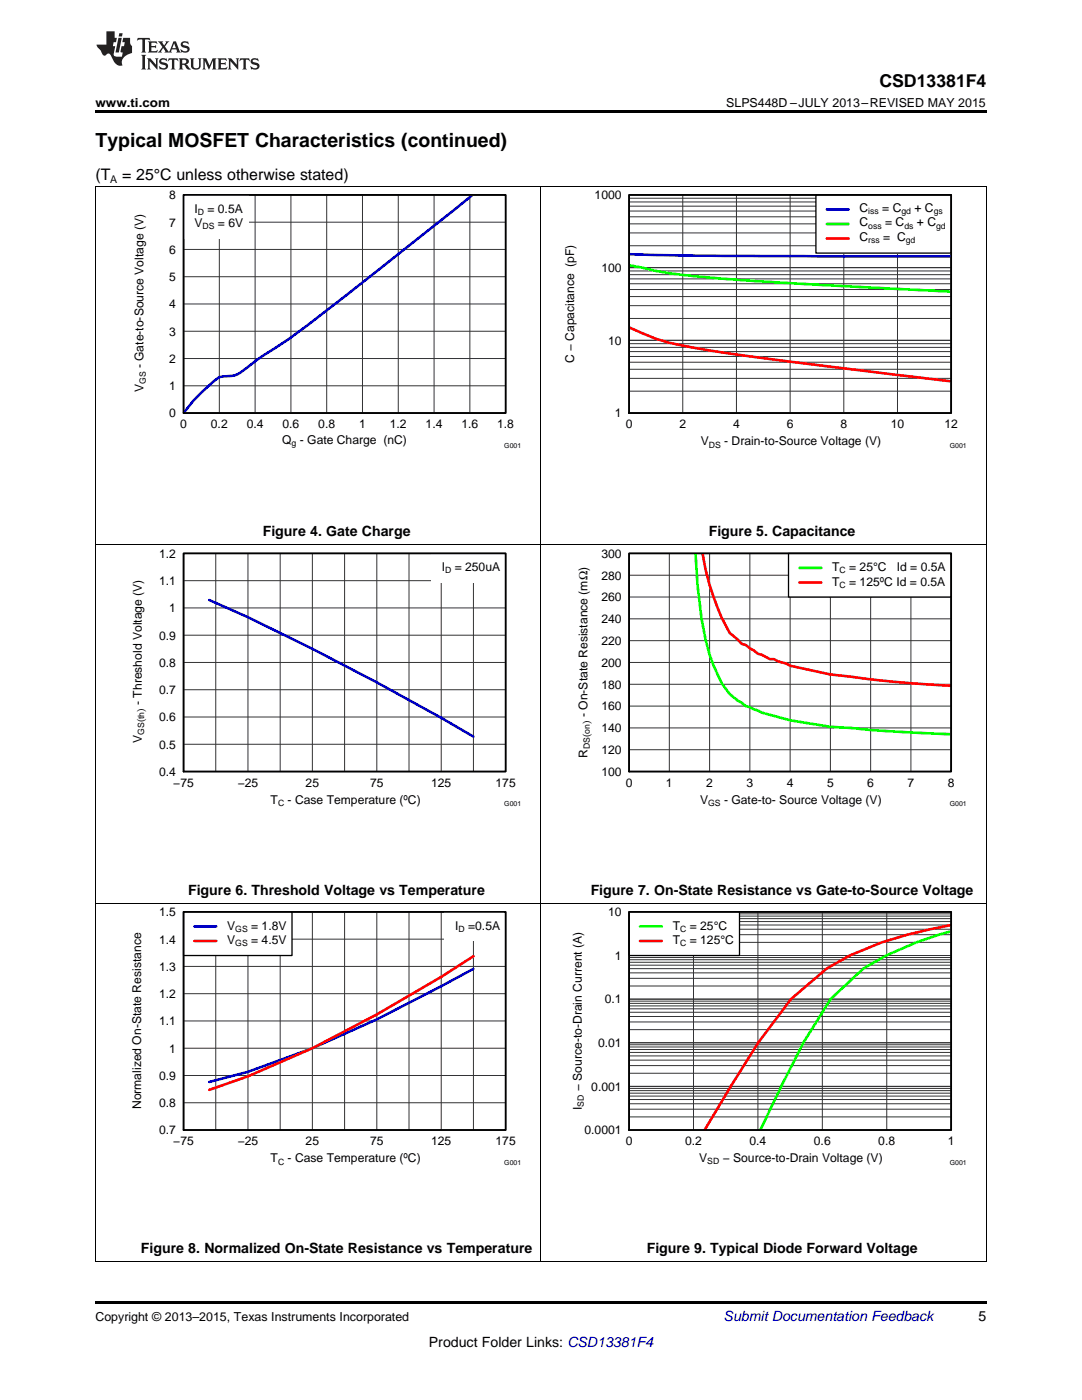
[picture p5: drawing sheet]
<svg xmlns="http://www.w3.org/2000/svg" width="216mm" height="279mm" viewBox="0 0 216 279" stroke-linecap="round" stroke-linejoin="round" font-family="sans-serif">
<path d="M19 259.7h177.8v.5h-177.8z" fill="#000"/>
<path d="M19.1 180.3v71.6M107.9 180.3v71.6M196.8 180.3v71.6M19 251.8h177.8" fill="none" stroke="#000" stroke-width=".2"/>
<path d="M36.6 182h64.3v43.5h-64.3z" fill="none" stroke="#000" stroke-width=".26"/>
<g fill="none" stroke="#333" stroke-width=".2">
<path d="M36.6 182h64.3v43.5h-64.3zM36.6 198.3h64.3M36.6 192.9h64.3M36.6 187.4h64.3M43.1 182v43.5M49.5 182v43.5M55.9 182v43.5M62.3 182v43.5M68.8 182v43.5M75.2 182v43.5M81.6 182v43.5M88 182v43.5"/>
<path d="M94.5 182v43.5M36.6 214.6h64.3M36.6 209.2h64.3M36.6 203.8h64.3M36.6 220.1h64.3"/>
</g>
<path d="M94.5 193.3l-19.3 10.1-12.9 5.8-12.8 4.7-7.7 2" fill="none" stroke="#00f" stroke-width=".52"/>
<path d="M94.5 190.8l-6.5 4.2-12.8 7.5-12.9 6.7-12.8 5.6-7.7 2.7" fill="none" stroke="#f00" stroke-width=".52"/>
<path d="M36.6 182h21.7v8.7h-21.7z" fill="#fff"/>
<path d="M36.6 182h21.7v8.7h-21.7z" fill="none" stroke="#000" stroke-width=".26"/>
<path d="M38.8 184.9h4.4" fill="none" stroke="#00f" stroke-width=".52"/>
<path d="M38.8 187.8h4.4" fill="none" stroke="#f00" stroke-width=".52"/>
<path d="M88.6 182h12.3v5.8h-12.3z" fill="#fff"/>
<path d="M36.6 182h64.3v43.5h-64.3z" fill="none" stroke="#000" stroke-width=".35"/>
<path d="M125.5 182h64.3v43.5h-64.3z" fill="none" stroke="#000" stroke-width=".26"/>
<g fill="none" stroke="#333" stroke-width=".2">
<path d="M125.5 182h64.3v43.5h-64.3zM125.5 199.8h64.3M125.5 199.4h64.3M125.5 196.8h64.3M125.5 195.2h64.3M125.5 194.2h64.3M125.5 193.3h64.3M125.5 192.6h64.3M125.5 192h64.3M125.5 191.5h64.3M125.5 191.1h64.3M125.5 190.7h64.3"/>
<path d="M125.5 188.1h64.3M125.5 186.5h64.3M125.5 185.4h64.3M125.5 184.6h64.3M125.5 183.9h64.3M125.5 183.3h64.3M125.5 182.8h64.3M125.5 182.4h64.3M138.4 182v43.5M151.2 182v43.5M164.1 182v43.5M176.9 182v43.5"/>
<path d="M125.5 219.4h64.3M125.5 218.7h64.3M125.5 218.2h64.3M125.5 217.7h64.3M125.5 217.2h64.3M125.5 216.8h64.3M125.5 214.2h64.3M125.5 212.7h64.3M125.5 211.6h64.3M125.5 210.7h64.3M125.5 210h64.3M125.5 209.5h64.3"/>
<path d="M125.5 208.9h64.3M125.5 208.5h64.3M125.5 208.1h64.3M125.5 205.5h64.3M125.5 204h64.3M125.5 202.9h64.3M125.5 202h64.3M125.5 201.3h64.3M125.5 200.7h64.3M125.5 200.2h64.3M125.5 222.9h64.3M125.5 221.4h64.3"/>
<path d="M125.5 220.3h64.3"/>
</g>
<path d="M189.8 185.8a63.3 63.3 0 0 0-17.5 7.5l-6.6 6.1-5.4 8.7-4.4 8.7-4.2 8.7" fill="none" stroke="#0f0" stroke-width=".52"/>
<path d="M189.8 184.6a81.4 81.4 0 0 0-20.3 6.1l-4.6 2.6-7.1 6.1-6.5 8.7-5.5 8.7-5.2 8.7" fill="none" stroke="#f00" stroke-width=".52"/>
<path d="M125.5 182h22.1v8.7h-22.1z" fill="#fff"/>
<path d="M36.6 110.4h64.3v43.6h-64.3zM125.5 182h22.1v8.7h-22.1z" fill="none" stroke="#000" stroke-width=".26"/>
<path d="M127.7 184.9h4.4" fill="none" stroke="#0f0" stroke-width=".52"/>
<path d="M127.7 187.8h4.4" fill="none" stroke="#f00" stroke-width=".52"/>
<path d="M125.5 182h64.3v43.5h-64.3z" fill="none" stroke="#000" stroke-width=".35"/>
<path d="M19.1 108.8v71.5M107.9 108.8v71.5M196.8 108.8v71.5M19 180.3h177.8" fill="none" stroke="#000" stroke-width=".2"/>
<g fill="none" stroke="#333" stroke-width=".2">
<path d="M36.6 110.4h64.3v43.6h-64.3zM36.6 115.9h64.3M43.1 110.4v43.6M49.5 110.4v43.6M55.9 110.4v43.6M62.3 110.4v43.6M68.8 110.4v43.6M75.2 110.4v43.6M81.6 110.4v43.6M88 110.4v43.6M94.5 110.4v43.6M36.6 137.7h64.3"/>
<path d="M36.6 132.2h64.3M36.6 126.8h64.3M36.6 121.3h64.3M36.6 148.5h64.3M36.6 143.1h64.3"/>
</g>
<path d="M41.8 119.7a521.6 521.6 0 0 1 52.7 27.3" fill="none" stroke="#00f" stroke-width=".52"/>
<path d="M86 110.4h14.9v5.8h-14.9z" fill="#fff"/>
<path d="M36.6 110.4h64.3v43.6h-64.3z" fill="none" stroke="#000" stroke-width=".35"/>
<path d="M125.5 110.4h64.3v43.6h-64.3z" fill="none" stroke="#000" stroke-width=".26"/>
<g fill="none" stroke="#333" stroke-width=".2">
<path d="M125.5 110.4h64.3v43.6h-64.3zM125.5 119.1h64.3M125.5 114.8h64.3M133.6 110.4v43.6M141.6 110.4v43.6M149.6 110.4v43.6M157.7 110.4v43.6M165.7 110.4v43.6M173.7 110.4v43.6M181.8 110.4v43.6M125.5 136.6h64.3M125.5 132.2h64.3"/>
<path d="M125.5 127.9h64.3M125.5 123.5h64.3M125.5 149.6h64.3M125.5 145.3h64.3M125.5 140.9h64.3"/>
</g>
<path d="M138.8 110.4a80.1 80.1 0 0 0 2.8 20.3l1.6 3.9a12.3 12.3 0 0 0 4 5.2l1.6 1.1 .8 .2a31.4 31.4 0 0 0 7.3 2.4l8.8 1.6 12 .9 12.1 .5" fill="none" stroke="#0f0" stroke-width=".52"/>
<path d="M140.2 110.4a49.1 49.1 0 0 0 5.4 15.9l1.6 1.3 .8 .9 .8 .2 2.4 1.8 .8 .2 1.6 .9h.8l.9 .4 1.6 .4 .8 .5 4 .8 4 .9 4 .4a230 230 0 0 0 20.1 1.9" fill="none" stroke="#f00" stroke-width=".52"/>
<path d="M157.3 110.4h32.5v8.8h-32.5z" fill="#fff"/>
<path d="M36.6 38.9h64.3v43.5h-64.3zM157.3 110.4h32.5v8.8h-32.5z" fill="none" stroke="#000" stroke-width=".26"/>
<path d="M159.5 113.3h4.4" fill="none" stroke="#0f0" stroke-width=".52"/>
<path d="M159.5 116.2h4.4" fill="none" stroke="#f00" stroke-width=".52"/>
<path d="M125.5 110.4h64.3v43.6h-64.3z" fill="none" stroke="#000" stroke-width=".35"/>
<path d="M19.1 37.3v71.5M107.9 37.3v71.5M196.8 37.3v71.5M19 108.7h177.8" fill="none" stroke="#000" stroke-width=".2"/>
<g fill="none" stroke="#333" stroke-width=".2">
<path d="M36.6 38.9h64.3v43.5h-64.3zM43.8 38.9v43.5M50.9 38.9v43.5M58 38.9v43.5M65.2 38.9v43.5M72.3 38.9v43.5M79.5 38.9v43.5M86.6 38.9v43.5M93.8 38.9v43.5M36.6 55.2h64.3M36.6 49.8h64.3M36.6 44.3h64.3"/>
<path d="M36.6 77h64.3M36.6 71.6h64.3M36.6 66.1h64.3M36.6 60.7h64.3"/>
</g>
<path d="M94.3 38.8l-25.2 20.2-11.6 8.7a86.5 86.5 0 0 0-9.5 6.7 4.8 4.8 0 0 1-3.4 .7l-.7 .1a24.3 24.3 0 0 0-5.3 4.8l-2 2.4" fill="none" stroke="#00f" stroke-width=".52"/>
<path d="M36.6 38.9h13v8.7h-13z" fill="#fff"/>
<path d="M36.6 38.9h64.3v43.5h-64.3z" fill="none" stroke="#000" stroke-width=".35"/>
<path d="M125.5 38.9h64.3v43.5h-64.3z" fill="none" stroke="#000" stroke-width=".26"/>
<g fill="none" stroke="#333" stroke-width=".2">
<path d="M125.5 38.9h64.3v43.5h-64.3zM125.5 39.6h64.3M136.2 38.9v43.5M146.9 38.9v43.5M157.7 38.9v43.5M168.4 38.9v43.5M179.1 38.9v43.5M125.5 59.2h64.3M125.5 57.8h64.3M125.5 56.6h64.3M125.5 55.7h64.3M125.5 54.8h64.3"/>
<path d="M125.5 54.1h64.3M125.5 53.4h64.3M125.5 49h64.3M125.5 46.5h64.3M125.5 44.7h64.3M125.5 43.3h64.3M125.5 42.1h64.3M125.5 41.1h64.3M125.5 40.3h64.3M125.5 78.1h64.3M125.5 75.5h64.3M125.5 73.7h64.3"/>
<path d="M125.5 72.3h64.3M125.5 71.1h64.3M125.5 70.2h64.3M125.5 69.3h64.3M125.5 68.6h64.3M125.5 67.9h64.3M125.5 63.6h64.3M125.5 61h64.3"/>
</g>
<path d="M125.5 50.7l18.8 .4 45.5 .1" fill="none" stroke="#00f" stroke-width=".52"/>
<path d="M125.5 52.9a120.3 120.3 0 0 0 21.4 2.9l16.1 1 26.8 1.4" fill="none" stroke="#0f0" stroke-width=".52"/>
<path d="M125.5 65.3a47.7 47.7 0 0 0 16.1 4.6l16.1 2.3 32.1 3.9" fill="none" stroke="#f00" stroke-width=".52"/>
<path d="M162.8 38.9h27v11.6h-27z" fill="#fff"/>
<path d="M162.8 38.9h27v11.6h-27z" fill="none" stroke="#000" stroke-width=".26"/>
<path d="M165 41.8h4.3" fill="none" stroke="#00f" stroke-width=".52"/>
<path d="M165 44.7h4.3" fill="none" stroke="#0f0" stroke-width=".52"/>
<path d="M165 47.6h4.3" fill="none" stroke="#f00" stroke-width=".52"/>
<path d="M125.5 38.9h64.3v43.5h-64.3z" fill="none" stroke="#000" stroke-width=".35"/>
<path d="M19 37.2h177.8" fill="none" stroke="#000" stroke-width=".2"/>
<path d="M19 22h177.8v.5h-177.8z" fill="#000"/>
<g fill="#231f20">
<path d="M27.5 7.6l-.1 .5 .4-.2h.6v.1v2.1l-.2 .4h1l-.3-.4v-2.1l.1-.1h.5l.5 .2-.2-.5zM29.5 8.3l.2 .3v1.5l-.2 .4h1.8l.2-.6a1.04 1.04 0 0 1-1.3 .2v-.7h.6l.3 .2v-.6l-.3 .2h-.6v-.6l.8-.1 .4 .3-.2-.5zM31.5 8.3l.9 1.1-.9 1.1h.8l-.2-.2 .5-.7 .4 .7-.2 .2h1.5l-.1-.2 .1-.4h.9l.1 .4-.2 .2h1l-.3-.3-.7-1.9h-.5l-.9 2-.8-1 .9-1h-.8l.1 .3-.3 .5-.4-.6 .2-.2zM34.7 8.6l.4 1h-.7zM36.3 8.4a.63 .63 0 0 0-.2 .7 .63 .63 0 0 0 .6 .4l.6 .2 .1 .2a.75 .75 0 0 1-.7 .4 .75 .75 0 0 1-.6-.5l.1 .7 .1-.1a1.11 1.11 0 0 0 1.5-.6 1.13 1.13 0 0 0-1.2-.8l-.1-.4a1.04 1.04 0 0 1 1.2 .2l-.2-.5-.1 .1-.5-.2zM28.2 10.9l.2 .4v2.2l-.2 .4h1l-.3-.4v-2.2l.3-.4zM29.3 11.6l.3 .4v1.5l-.3 .4h.8l-.2-.4v-1.3l1.5 1.7v-1.9l.2-.4h-.7l.2 .4v.9l-1.1-1.3zM32 11.8a.62 .62 0 0 0-.2 .7 .62 .62 0 0 0 .6 .4l.6 .1 .1 .3a.76 .76 0 0 1-.7 .3 .76 .76 0 0 1-.6-.4l.1 .7 .1-.1a1.11 1.11 0 0 0 1.5-.6 1.13 1.13 0 0 0-1.2-.8l-.1-.4a1.04 1.04 0 0 1 1.2 .2l-.2-.6-.1 .1-.5-.1zM33.7 11.6l-.2 .6a.61 .61 0 0 1 .8-.3v1.6l-.2 .4h.9l-.2-.4v-1.6a.63 .63 0 0 1 .8 .3l-.2-.6zM35.6 11.6l.3 .4v1.5l-.3 .4h1l-.2-.2v-.8l.5 .2a.76 .76 0 0 0 1.2 .7l-1-1a.58 .58 0 0 0 .6-.5 .58 .58 0 0 0-.5-.6zM36.4 11.9h.1a.45 .45 0 0 1 .5 .1 .45 .45 0 0 1 .1 .5l-.7 .2zM37.9 11.6l.2 .2a2.17 2.17 0 0 0 .3 1.9 .99 .99 0 0 0 1.6-.6v-1.1l.2-.4h-.7l.2 .2a1.92 1.92 0 0 1-.2 1.8 .6 .6 0 0 1-.9-.5v-1.1l.2-.4zM40.4 11.6l.2 .4v1.5l-.2 .4h.7l-.2-.4v-1.4l.8 1.8 .8-1.8v1.4l-.2 .4h.9l-.2-.4v-1.5l.2-.4h-.8l-.6 1.5-.6-1.5zM43.4 11.6l.2 .4v1.5l-.2 .4h1.8l.2-.6a1.04 1.04 0 0 1-1.3 .1v-.6h.5l.4 .2v-.6l-.4 .2h-.5v-.7h.8l.3 .3-.1-.6zM45.5 11.6l.2 .4v1.5l-.2 .4h.7l-.2-.4v-1.3l1.5 1.7v-1.9l.2-.4h-.7l.2 .4v.9l-1.1-1.3zM47.9 11.6l-.1 .6a.61 .61 0 0 1 .8-.3v1.6l-.3 .4h1l-.3-.4 .1-1.6a.63 .63 0 0 1 .7 .3l-.1-.6zM50.2 11.8a.62 .62 0 0 0-.2 .7 .62 .62 0 0 0 .6 .4l.6 .1 .2 .3a.76 .76 0 0 1-.8 .3 .76 .76 0 0 1-.6-.4l.1 .7 .2-.1a1.11 1.11 0 0 0 1.5-.6 1.13 1.13 0 0 0-1.3-.8l-.1-.4a1.04 1.04 0 0 1 1.2 .2l-.1-.6-.2 .1-.5-.1z"/>
<path d="M21.2 6.3v2.6h-1.9l.1 .4 .7 .9a.91 .91 0 0 0 1 .8 .56 .56 0 0 1 .5-.3 .56 .56 0 0 1 .5 .3l.4 .8a1.53 1.53 0 0 0 1.9 1.2 1.54 1.54 0 0 1 1-2.1l.9-.3v-1.4a1.52 1.52 0 0 1-.3-1.6h-1.4l-.2 .8h.5l-.2 .8h-.4l-.2 1v.2l.4 .1-.2 .8a1.93 1.93 0 0 1-1.6-.3l.3-1.8h-.5l.2-.8h.4l.2-.8h-.4v-1.3zM23.6 7.6l-.6 2.9h.7l.6-2.9zM23.8 6.6l-.1 .7h.6l.2-.7z"/>
</g>
<text font-size="3.9" x="19" y="29.3">Typical MOSFET Characteristics (continued)</text>
<text font-size="3.5" x="175.5" y="17.3">CSD13381F4</text>
<g font-size="3.2">
<text x="19" y="36">(T</text>
<text x="24.4" y="36">= 25°C unless otherwise stated)</text>
</g>
<g font-size="2.8">
<text x="52.4" y="107">Figure 4. Gate Charge</text>
<text x="141.4" y="107">Figure 5. Capacitance</text>
<text x="37.5" y="178.6">Figure 6. Threshold Voltage vs Temperature</text>
<text x="117.9" y="178.6">Figure 7. On-State Resistance vs Gate-to-Source Voltage</text>
<text x="28.1" y="250.1">Figure 8. Normalized On-State Resistance vs Temperature</text>
<text x="129" y="250.1">Figure 9. Typical Diode Forward Voltage</text>
<text x="195.3" y="263.6">5</text>
<text x="85.6" y="268.9">Product Folder Links: CSD13381F4</text>
</g>
<text font-size="2.8" fill="#0000c8" x="144.4" y="263.6">Submit Documentation Feedback</text>
<g font-size="2.5">
<text x="19" y="21.4">www.ti.com</text>
<text x="144.9" y="21.4">SLPS448D –JULY 2013–REVISED MAY 2015</text>
<text x="19" y="263.6">Copyright © 2013–2015, Texas Instruments Incorporated</text>
</g>
<g font-size="2.4">
<text x="33.8" y="39.8">8</text>
<text x="118.7" y="39.8">1000</text>
<text x="33.8" y="45.2">7</text>
<text x="38.8" y="42.4">I</text>
<text x="38.8" y="45.3">V</text>
<text x="41.4" y="42.4">= 0.5A</text>
<text x="43.5" y="45.3">= 6V</text>
<text x="171.5" y="42.3">C</text>
<text x="171.5" y="45.2">C</text>
<text x="176" y="42.3">= C</text>
<text x="176.6" y="45.2">= C</text>
<text x="182.5" y="42.3">+ C</text>
<text x="183" y="45.2">+ C</text>
<text x="33.8" y="50.6">6</text>
<text x="171.5" y="48.1">C</text>
<text x="176.2" y="48.1">= C</text>
<text x="33.8" y="56.1">5</text>
<text x="120" y="54.3">100</text>
<text x="33.8" y="61.5">4</text>
<text x="33.8" y="67">3</text>
<text x="121.3" y="68.8">10</text>
<text x="28.6" y="73.5" transform="rotate(-90 28.6 73.5)">- Gate-to-Source Voltage (V)</text>
<text x="33.8" y="77.9">1</text>
<text x="33.8" y="72.4">2</text>
<text x="114.6" y="72.5" transform="rotate(-90 114.6 72.5)">C − Capacitance (pF)</text>
<text x="28.6" y="78.3" transform="rotate(-90 28.6 78.3)">V</text>
<text x="33.8" y="83.3">0</text>
<text x="122.7" y="83.3">1</text>
<text x="36" y="85.4">0</text>
<text x="42.1" y="85.4">0.2</text>
<text x="49.2" y="85.4">0.4</text>
<text x="56.3" y="88.6">Q - Gate Charge (nC)</text>
<text x="56.4" y="85.4">0.6</text>
<text x="63.5" y="85.4">0.8</text>
<text x="71.7" y="85.4">1</text>
<text x="77.8" y="85.4">1.2</text>
<text x="84.9" y="85.4">1.4</text>
<text x="92.1" y="85.4">1.6</text>
<text x="99.2" y="85.4">1.8</text>
<text x="124.9" y="85.4">0</text>
<text x="135.6" y="85.4">2</text>
<text x="139.8" y="88.9">V</text>
<text x="144.5" y="88.9">- Drain-to-Source Voltage (V)</text>
<text x="146.3" y="85.4">4</text>
<text x="157" y="85.4">6</text>
<text x="167.7" y="85.4">8</text>
<text x="177.7" y="85.4">10</text>
<text x="188.4" y="85.4">12</text>
<text x="31.8" y="111.3">1.2</text>
<text x="88.1" y="114">I</text>
<text x="90.7" y="114">= 250uA</text>
<text x="120" y="111.3">300</text>
<text x="166" y="114">T</text>
<text x="169.4" y="114">= 25°C</text>
<text x="179" y="114">Id = 0.5A</text>
<text x="31.8" y="116.8">1.1</text>
<text x="120" y="115.7">280</text>
<text x="166" y="116.9">T</text>
<text x="169.4" y="116.9">= 125ºC Id = 0.5A</text>
<text x="33.8" y="122.2">1</text>
<text x="120" y="124.4">240</text>
<text x="120" y="120">260</text>
<text x="31.8" y="127.6">0.9</text>
<text x="120" y="128.7">220</text>
<text x="31.8" y="133.1">0.8</text>
<text x="120" y="137.4">180</text>
<text x="120" y="133.1">200</text>
<text x="28.3" y="140.7" transform="rotate(-90 28.3 140.7)">- Threshold Voltage (V)</text>
<text x="31.8" y="144">0.6</text>
<text x="31.8" y="138.5">0.7</text>
<text x="117.2" y="143.1" transform="rotate(-90 117.2 143.1)">- On-State Resistance (mΩ)</text>
<text x="120" y="141.8">160</text>
<text x="28.3" y="148.3" transform="rotate(-90 28.3 148.3)">V</text>
<text x="31.8" y="149.4">0.5</text>
<text x="120" y="146.1">140</text>
<text x="31.8" y="154.8">0.4</text>
<text x="117.2" y="151.2" transform="rotate(-90 117.2 151.2)">R</text>
<text x="120" y="154.8">100</text>
<text x="120" y="150.5">120</text>
<text x="34.6" y="157">−75</text>
<text x="47.4" y="157">−25</text>
<text x="54" y="160.4">T</text>
<text x="57.4" y="160.4">- Case Temperature (ºC)</text>
<text x="61" y="157">25</text>
<text x="73.8" y="157">75</text>
<text x="86" y="157">125</text>
<text x="98.9" y="157">175</text>
<text x="124.9" y="157">0</text>
<text x="132.9" y="157">1</text>
<text x="139.7" y="160.4">V</text>
<text x="140.9" y="157">2</text>
<text x="144.5" y="160.4">- Gate-to- Source Voltage (V)</text>
<text x="149" y="157">3</text>
<text x="157" y="157">4</text>
<text x="165" y="157">5</text>
<text x="173.1" y="157">6</text>
<text x="181.1" y="157">7</text>
<text x="189.1" y="157">8</text>
<text x="31.8" y="182.9">1.5</text>
<text x="45.3" y="185.5">V</text>
<text x="50.1" y="185.5">= 1.8V</text>
<text x="90.8" y="185.5">I</text>
<text x="93.4" y="185.5">=0.5A</text>
<text x="121.3" y="182.9">10</text>
<text x="134.2" y="185.5">T</text>
<text x="137.6" y="185.5">= 25°C</text>
<text x="31.8" y="188.3">1.4</text>
<text x="45.3" y="188.4">V</text>
<text x="50.1" y="188.4">= 4.5V</text>
<text x="122.7" y="191.6">1</text>
<text x="134.2" y="188.4">T</text>
<text x="137.6" y="188.4">= 125°C</text>
<text x="31.8" y="193.7">1.3</text>
<text x="31.8" y="199.2">1.2</text>
<text x="120.7" y="200.3">0.1</text>
<text x="31.8" y="204.6">1.1</text>
<text x="119.3" y="209">0.01</text>
<text x="31.8" y="215.5">0.9</text>
<text x="33.8" y="210.1">1</text>
<text x="28.2" y="221.4" transform="rotate(-90 28.2 221.4)">Normalized On-State Resistance</text>
<text x="31.8" y="220.9">0.8</text>
<text x="116.1" y="221.5" transform="rotate(-90 116.1 221.5)">I</text>
<text x="116.1" y="217.8" transform="rotate(-90 116.1 217.8)">− Source-to-Drain Current (A)</text>
<text x="118" y="217.7">0.001</text>
<text x="31.8" y="226.4">0.7</text>
<text x="116.6" y="226.4">0.0001</text>
<text x="34.6" y="228.5">−75</text>
<text x="47.4" y="228.5">−25</text>
<text x="54" y="232">T</text>
<text x="57.4" y="232">- Case Temperature (ºC)</text>
<text x="61" y="228.5">25</text>
<text x="73.8" y="228.5">75</text>
<text x="86" y="228.5">125</text>
<text x="98.9" y="228.5">175</text>
<text x="124.9" y="228.5">0</text>
<text x="136.7" y="228.5">0.2</text>
<text x="139.5" y="232">V</text>
<text x="144.2" y="232">− Source-to-Drain Voltage (V)</text>
<text x="149.6" y="228.5">0.4</text>
<text x="162.4" y="228.5">0.6</text>
<text x="175.3" y="228.5">0.8</text>
<text x="189.1" y="228.5">1</text>
</g>
<g font-size="2.1">
<text x="22" y="36.6">A</text>
<text x="28.8" y="144.2" transform="rotate(-90 28.8 144.2)">( )</text>
<text x="117.7" y="147.1" transform="rotate(-90 117.7 147.1)">(</text>
<text x="117.7" y="144.5" transform="rotate(-90 117.7 144.5)">)</text>
</g>
<g font-size="1.7">
<text x="39.5" y="42.9">D</text>
<text x="40.4" y="45.8">DS</text>
<text x="173.3" y="42.7">iss</text>
<text x="173.3" y="45.6">oss</text>
<text x="179.9" y="42.7">gd</text>
<text x="180.5" y="45.6">ds</text>
<text x="186.3" y="42.7">gs</text>
<text x="186.8" y="45.6">gd</text>
<text x="173.3" y="48.5">rss</text>
<text x="180.7" y="48.5">gd</text>
<text x="29.1" y="76.7" transform="rotate(-90 29.1 76.7)">GS</text>
<text x="58.2" y="89">g</text>
<text x="141.4" y="89.3">DS</text>
<text x="88.8" y="114.4">D</text>
<text x="167.5" y="114.4">C</text>
<text x="167.5" y="117.3">C</text>
<text x="28.8" y="146.7" transform="rotate(-90 28.8 146.7)">GS th</text>
<text x="117.7" y="149.5" transform="rotate(-90 117.7 149.5)">DS on</text>
<text x="55.5" y="160.9">C</text>
<text x="141.3" y="160.9">GS</text>
<text x="46.9" y="186">GS</text>
<text x="91.5" y="186">D</text>
<text x="135.7" y="186">C</text>
<text x="46.9" y="188.9">GS</text>
<text x="135.7" y="188.9">C</text>
<text x="116.5" y="220.8" transform="rotate(-90 116.5 220.8)">SD</text>
<text x="55.5" y="232.4">C</text>
<text x="141.1" y="232.4">SD</text>
</g>
<g font-size="1.4">
<text x="100.6" y="89.3">G001</text>
<text x="189.5" y="89.3">G001</text>
<text x="100.6" y="160.9">G001</text>
<text x="189.5" y="160.9">G001</text>
<text x="100.6" y="232.4">G001</text>
<text x="189.5" y="232.4">G001</text>
</g>
</svg>
